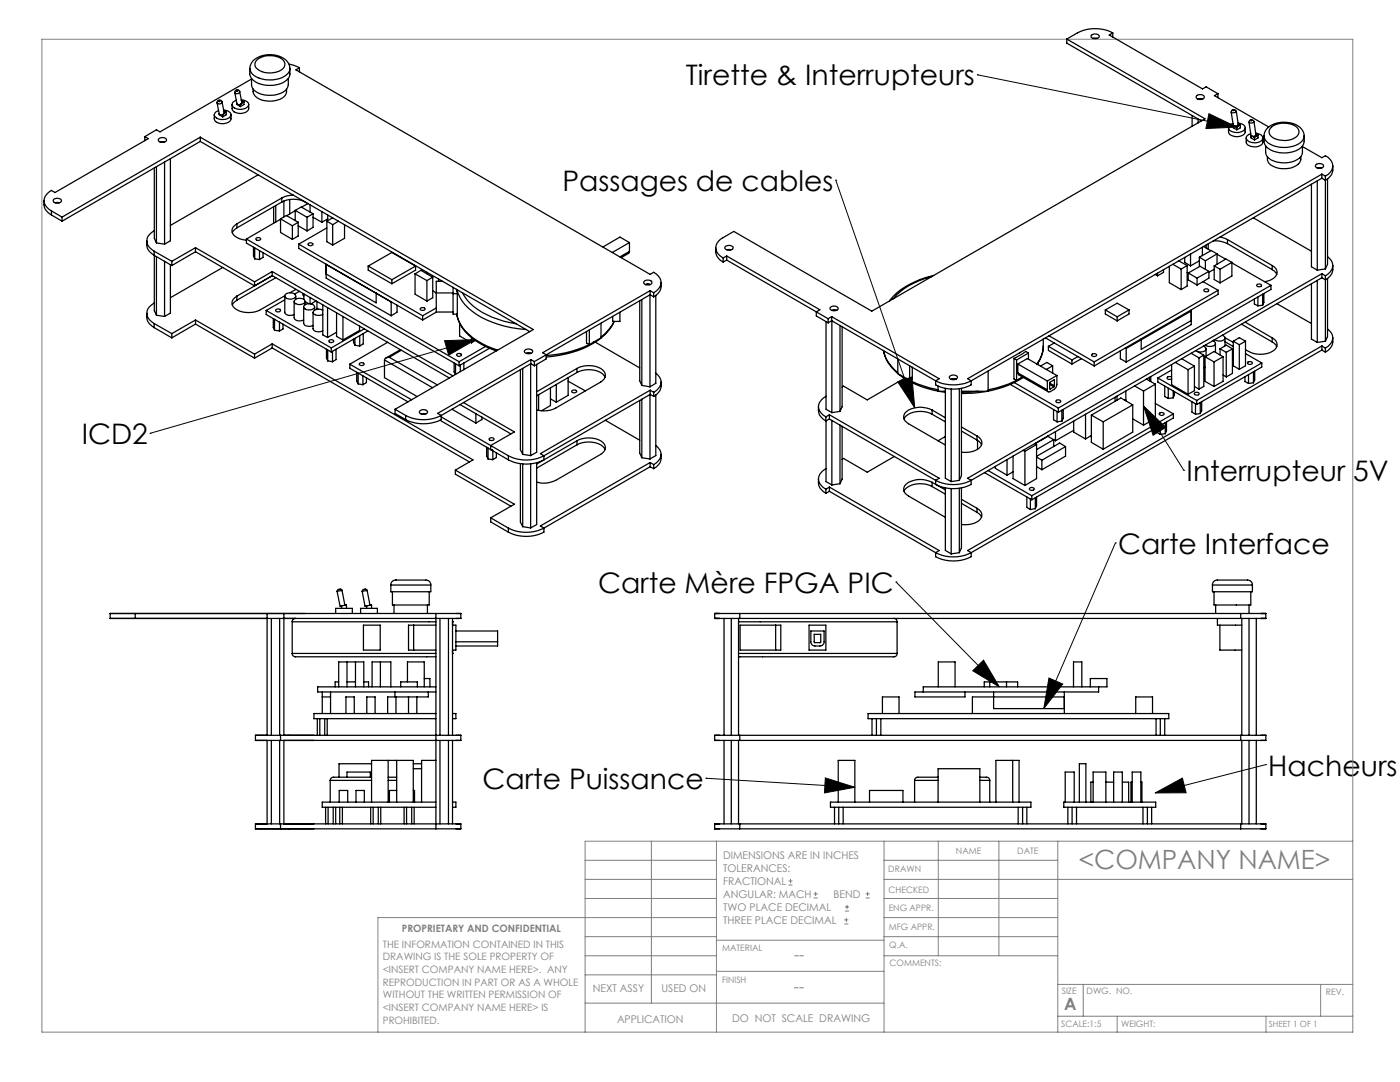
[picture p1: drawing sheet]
<svg xmlns="http://www.w3.org/2000/svg" width="279mm" height="216mm" viewBox="0 0 279 216" stroke-linecap="round" stroke-linejoin="round" font-family="sans-serif">
<g fill="none" stroke="#808080" stroke-width=".2">
<path d="M8.4 7.8h261.6v198.2h-261.6zM116.8 171.7h26.2M116.8 175.5h26.2M116.8 179.3h26.2M130 167.9v32.3M143 167.9v38.1M157.4 176.6h.8M157.4 175.8h.8M157.8 175.4v.8M162.4 179.2h.8M162.4 178.4h.8M162.8 178v.8"/>
<path d="M172.8 179.2h.8M172.8 178.4h.8M173.1 178v.8M176.4 167.9v38.1M176.4 171.7h34.7M176.4 175.5h93.6M176.4 179.3h34.7M187.3 167.9v22.8M199.4 167.9v22.8M211.1 167.9v38.1M270 167.9h-153.2v38.1M116.8 190.7h26.2"/>
<path d="M116.8 186.9h26.2M116.8 194.5h26.2M143 193.8h33.4M143 187.6h33.4M143 183.1h-67.6v22.9M168.5 184.4h.8M168.5 183.6h.8M168.6 181.8h.8M168.6 181h.8M168.9 183.2v.8M169.1 180.6v.8M176.4 190.7h34.7"/>
<path d="M176.4 183.1h34.7M176.4 186.9h34.7M211.1 196.4h58.9M216.2 196.4v6.4M263.6 196.4v6.4M116.8 200.2h59.6M211.1 202.8h58.9M223 202.8v3.2M252.7 202.8v3.2"/>
</g>
<g fill="none" stroke="#000" stroke-width=".2">
<path d="M195.1 14.9h.1M195.1 14.9l51.7 10.5M166.8 35.9h.1M166.8 35.9l15.8 45.5M241.3 22.7l5.5 2.7-6.1 .2zM88.7 68l6.2-.2-5.4 3.1zM94.9 67.8l-64.9 18.7M179.2 76.2l2.8-1 .6 6.2zM30 86.5h.1M228.2 81l4.5 4.3-2.6 1.6zM228.2 81l8.1 12.8M236.3 93.8h.1"/>
<path d="M178.8 116.1h.1M178.8 116.1l20.6 21M222.6 108.3h.1M222.6 108.3l-14.3 33.1M194.1 133.8l2.2-2.1 3.1 5.4zM209.3 135.3l2.8 1.2-3.8 4.9zM140.9 155.3h.1M140.9 155.3l29.7 1.8M164.7 155.2l5.9 1.9-6.1 1.1zM230.5 158.2l5.5-2.9 .7 2.9zM252.6 152.6h.1M252.6 152.6l-22.1 5.6"/>
</g>
<path d="M209.3 135.3l2.8 1.2-3.8 4.9zM194.1 133.8l2.2-2.1 3.1 5.4zM164.7 155.2l5.9 1.9-6.1 1.1zM88.7 68l6.2-.2-5.4 3.1zM228.2 81l4.5 4.3-2.6 1.6zM179.2 76.2l2.8-1 .6 6.2zM241.3 22.7l5.5 2.7-6.1 .2zM230.5 158.2l5.5-2.9 .7 2.9z" fill="#000"/>
<g fill="none" stroke="#000" stroke-width=".25">
<path d="M46.8 18.5l.5 2.2 .2 .1h.4M47.8 18.3a.51 .51 0 0 0-.5-.4 .51 .51 0 0 0-.5 .6M47.8 18.3l.5 2.2-.2 .2M47.8 18.3a.53 .53 0 0 1-.4 .4 .53 .53 0 0 1-.6-.2M48.2 19.9l.4 .1a1.09 1.09 0 0 1 1 1 2.08 2.08 0 0 1-3.2 .1 .89 .89 0 0 1 .8-1.1M49.9 13.7a2.88 2.88 0 0 1 2.7-2.7 4.5 4.5 0 0 1 5.1 1.8l.2 .8a2.8 2.8 0 0 1-2.8 2.2 5.5 5.5 0 0 1-4.8-1.1l-.5-1a2.64 2.64 0 0 0 2.5 3.2 4.9 4.9 0 0 0 5.5-1.7l.1-1.5M50.2 15.7a2.43 2.43 0 0 0 2 3.1 5.2 5.2 0 0 0 5-1 2.94 2.94 0 0 0 .3-2.1M50.2 15.8l-18.3 10.5-.7-.4-2.3 1.4M50.5 17.8a2.02 2.02 0 0 0 1.9 2.2 4.6 4.6 0 0 0 4.6-1.1l.2-1.1M51.4 11.8a4.5 4.5 0 0 1 5.1 .2 1.35 1.35 0 0 1-.8 2.2 3.8 3.8 0 0 1-4.8-1 1.26 1.26 0 0 1 .5-1.4zM57.7 12.8l2.1 .7M59.8 13.5l-.7 .4 70.7 40.9 .7-.5a2.15 2.15 0 0 1 1.4 2.1 2.15 2.15 0 0 1-1.4 2"/>
<path d="M59.8 13.5v.8M212.9 7.8l27.6 15.9-66.5 38.4-27.6-15.9-2.1 1.2a2.13 2.13 0 0 0-1.5 2 2.13 2.13 0 0 0 1.5 2.1M212.9 7.8v.8l26.9 15.5M217.8 7.1l.7-.3a.6 .6 0 0 1 .8 .6l-.8 .3a.63 .63 0 0 1-.7-.6zM218.1 7.7h.9M222.1 6.6a7.8 7.8 0 0 0-7.1 0l-2.1 1.2M222.1 6.6l-.7 .4 18.6 10.7 .7-.4 2.4 1.4M222.1 6.6v.8M238.8 19.2a.99 .99 0 0 1 1.5 .2 .94 .94 0 0 1-1.6 0zM239.1 19.8l.4-.1 .5 .1M243.1 18.7l-.7 .4 10.8 6.2M243.1 18.7v.8"/>
<path d="M10.7 39.9l.7-.4a.6 .6 0 0 1 .8 .7 .99 .99 0 0 1-1.6-.2zM28.9 27.3l.7 .4-18.6 10.7-.7-.4a2.15 2.15 0 0 0-1.5 2 2.15 2.15 0 0 0 1.5 2.1M28.9 27.3v.8M30.8 33.5v14.1l.4 .9M31.2 33.2v15.3M31.6 27.8a.99 .99 0 0 1 1.6 .1 .98 .98 0 0 1-1.6 0zM32 28.3h.8M32.8 32.3v16.4M34 31.6v16.4l-1.2 .7M40 27.4l66.4 38.4-27.6 15.9M40 27.4l-27.6 15.9M40 27.4v.8"/>
<path d="M40 28.2l65.7 38M40 28.2l-27.6 15.9M42.8 22.9v.8a1.6 1.6 0 0 0 2.1 .9 1.28 1.28 0 0 0 1.2-.9v-.8M43.3 20.5l.4 2.2 .3 .2h.4M43.7 22.6v.3l.7 .4M44.3 20.3a.51 .51 0 0 0-.6-.3 .51 .51 0 0 0-.4 .5M44.3 20.3l.4 2.2-.1 .3M44.3 20.3a.53 .53 0 0 1-.4 .5 .53 .53 0 0 1-.6-.3M44.4 22.9h.1M44.4 22.9v.4M44.6 22.8l-.2 .1M44.6 21.9a1.24 1.24 0 0 1 1.5 1.2 2.15 2.15 0 0 1-3.3 0 .89 .89 0 0 1 .8-1.1"/>
<path d="M44.6 22l.6 .4M44.7 22.2l.3 .2M45 22.4l-.4 .4M45.2 22.4v.5l-.8 .4M45.2 22.4h-.2M46.3 20.8v.9a1.41 1.41 0 0 0 1.7 .9 1.44 1.44 0 0 0 1.6-1.8M47.3 20.6v.2l.7 .5M47.9 20.8h.1M48 20.8v.5M48.1 20.7l-.2 .1M48.1 20.7l-.1 .1M48.2 20l.5 .3"/>
<path d="M48.2 20.1l.4 .3M48.6 20.4l-.5 .3M48.7 20.3v.5l-.7 .5M48.7 20.3l-.1 .1M51.5 34.9l-17.5 10.1M56.2 39.5l-8.9 5.2M56.2 39.5v.8M57.8 39.8v2.9M58.6 38.9a4.5 4.5 0 0 0-2.4 .6M237.9 23.1v2.1M239.1 23.7v.8M245.2 25.5a1.52 1.52 0 0 0 .2 1.3 2.39 2.39 0 0 0 3-.1l.1-1.2"/>
<path d="M245.7 22.4l.5 2.6M246.1 25.1v.4l.7 .4M246.1 25.1h.2M246.2 25l.1 .1M246.2 25l-.1 .1M246.3 25.1l.4 .2M246.7 22.2a.49 .49 0 0 0-.5-.3 .49 .49 0 0 0-.5 .5M246.7 22.2l.4 2.7-.3 .2h-.5M246.7 22.2a.74 .74 0 0 1-1 .2M246.7 25.3l.1 .1M246.8 25.4v.5M247.1 24.6h.2a.94 .94 0 0 1 1.1 1.3 2.25 2.25 0 0 1-3.1-.1 .93 .93 0 0 1 .8-1.2"/>
<path d="M247.1 24.8l.3 .1M247.4 24.9l-.7 .4M247.4 24.9h.1M247.5 24.9v.6l-.7 .4M247.5 24.9l-.7 .5M248.7 27.5v.9a1.6 1.6 0 0 0 1.8 .9l.5-.1a1.14 1.14 0 0 0 1-.8v-.9M249.3 24.4l.4 2.7M249.7 27.1v.4l.7 .4M249.7 27.1l.1 .1M249.7 27.1h.1M249.8 27.2l.5 .1M250.3 24.3a.51 .51 0 0 0-.6-.4 .51 .51 0 0 0-.4 .5"/>
<path d="M250.3 24.3l.3 2.6-.3 .3h-.5M250.3 24.3a.7 .7 0 0 1-1 .1M250.3 27.3l.1 .1M250.4 27.4v.5M250.6 26.6h.3a1.15 1.15 0 0 1 1.1 1 2.02 2.02 0 0 1-3 .4 .76 .76 0 0 1-.2-.8 .76 .76 0 0 1 .8-.5M250.6 26.8l.4 .1M251 26.9l-.7 .4M251 26.9l.1 .1M251.1 27v.5l-.7 .4M251.1 27l-.7 .4M252.3 27.1a3.1 3.1 0 0 1 3.1-2.7 4.5 4.5 0 0 1 4.6 1.8l.2 1M252.3 27.1a2.59 2.59 0 0 0 2.4 2.1 5.5 5.5 0 0 0 5.3-1.2l.3-.9a2.54 2.54 0 0 1-2.2 3.2 5.3 5.3 0 0 1-5.7-1.4l-.1-.7z"/>
<path d="M252.6 29.1a2.45 2.45 0 0 0 2.1 3.2 5 5 0 0 0 4.9-1.1 2.9 2.9 0 0 0 .3-2.1M252.9 31.3a1.87 1.87 0 0 0 1.7 2.1 4.6 4.6 0 0 0 4.8-.9l.1-.4 .1-.8M253.8 25.4a4.2 4.2 0 0 1 5.3 .3 1.35 1.35 0 0 1-.9 1.9 4.5 4.5 0 0 1-4.7-.5 1.14 1.14 0 0 1 .3-1.7zM259.9 29.2l3.9 2.3 .7-.4a2.13 2.13 0 0 1 1.5 2 2.13 2.13 0 0 1-1.5 2M261.7 36.8v16.4l1.2 .7M262.6 32.9l.7-.3a.59 .59 0 0 1 .8 .7l-.8 .3a.6 .6 0 0 1-.7-.7zM262.9 33.5h.9M262.9 36.1v17.8M263.8 34.7l.7 .4M263.8 34.7l-70.7 40.9 .7 .4M263.8 34.7v.9M263.8 35.6l-70 40.4"/>
<path d="M264.5 35.1v18.6M264.9 35.7v17l-.4 1M266 33.1a2.59 2.59 0 0 1-1.5 2.9l-.7-.4M8.8 40a2.53 2.53 0 0 0 1.5 2.9M10.3 42.1l2.1 1.2M10.3 42.1v.8M10.3 42.9l2.1 1.2M11 40.5h.9M12.4 43.3v.8M29.3 48.1a2.51 2.51 0 0 0 1.5 2.8l3.5 2.1M30.8 46a2.15 2.15 0 0 0-1.3 3l1.3 1.1M30.8 50.1v11.9l.4 .9"/>
<path d="M30.8 50.1l3.5 2M30.8 46v.1M31.2 51.2v11.7M31.2 48.5l1.6 .2M32.8 52.1v11M34 52.8v9.7l-1.2 .6M34.3 52.1v.9M39 49.4v.8M39 49.4l11.8 6.8M39 49.4l-4.7 2.7M39 50.2l11.8 6.8M39 50.2l-4.7 2.8"/>
<path d="M44.4 53.4l-10.4 6M47.3 59.9l-.9 1M47.3 44.7a1.43 1.43 0 0 0-1 1.3 1.43 1.43 0 0 0 1 1.4l1 .4 .9 .1M47.3 45.5l-.9 .9M47.3 44.7v.8M47.3 59.1v.8M49.2 47.7v.8l42.4 24.5M49.2 47.7l42.4 24.5M50.6 49.3v1.8l.2 .5M50.8 56.2v.8M50.8 49.5v2.1M50.8 51.6l1 .2"/>
<path d="M51.1 47.6a.5 .5 0 0 1 .5-.2 .5 .5 0 0 1 .4 .4 .51 .51 0 0 1-.5 .2 .51 .51 0 0 1-.4-.4zM51.8 50v1.8M52.5 50.4v1l-.7 .4M54.3 55l-7 4.1M54.3 54.2v.8M54.3 54.2l36.1 20.8M54.3 54.2l-3.5 2M54.3 55l35.4 20.4M54.3 55l-3.5 2M54.6 41.2v3.4M55 41v3.3M55 55.4l-7.7 4.5"/>
<path d="M56 43.7v2.7l2.3 1.4M56 43.7l-6.8 4M56 43.7l2.3 1.3M56 43.7l1.1-.7 2.4 1.3M56.2 40.3a4.9 4.9 0 0 1 5.2 .3M56.2 40.3l-8.9 5.2M56.7 40.1v3.2M56.8 59.1v3.2a1.31 1.31 0 0 0 1.9 .5M56.8 59l-4.8 2.8a4.8 4.8 0 0 1-5.5-.6 1.43 1.43 0 0 1 .8-2.1M56.8 59.8l-3.7 2.1M57 58.7a1.32 1.32 0 0 1 2 .4 1.3 1.3 0 0 1-2.2 0zM58.3 45v2.8"/>
<path d="M58.9 59.8a1.29 1.29 0 0 1 2 .4 1.33 1.33 0 0 1-2.2 0zM58.9 42.1l-1.7 .9M58.9 42l2.4 1.4M58.9 42l1.2-.7 2.4 1.4M58.9 42v2M59 59.1v.6M59.1 57.7l-1.2 .7M59.5 45l1.8 1.1M59.5 44.3v2.8l-1.2 .7M59.5 44.3l-1.2 .7M59.6 48.7l24.7 14.3M59.6 48.7v.9l24.7 14.3"/>
<path d="M59.8 58.1l-1 .6M60.6 58.6l-.2 .2 .2 .3M60.6 58.7v1M61.3 43.4v2.7M61.5 40.6l-1.3 .7M61.5 48.6a.54 .54 0 0 1 .5-.2 .54 .54 0 0 1 .4 .5 .54 .54 0 0 1-.5 .1 .54 .54 0 0 1-.4-.4zM61.9 40.9v1.4M61.9 59.4v1.2M62.5 42.7v2.7l-1.2 .7M62.5 43.4l1.7 .9M62.5 42.7l-1.2 .7M64.2 42.2v2.1"/>
<path d="M65.1 54.7l10 5.7v-1.9M65.1 52.7v2.8l13 7.5M65.1 52.8l13 7.5M65.2 45.5l-5.6 3.2M65.2 44.1v4.1l1.2 .7M65.2 44.1l1.2 .7M65.4 42.9v.8l-1.2 .6M66.4 44.8v4.1M66.4 43.5l-1.2 .6M67.6 44.1l-1.2 .7M68.8 44.8v2.8l-2.4 1.3M73.5 53.1v.8l4.7 2.7"/>
<path d="M73.5 53.1l4.7 2.7M73.5 53.1l4.7-2.7 4.7 2.7M78.2 55.8v.8M82.8 54.6v4.1l2.4 1.4M82.8 54.6l2.4 1.4M82.8 54.6l1.2-.7 2.4 1.4M82.9 53.1v.8l-4.7 2.7M82.9 53.1l-4.7 2.7M85.2 54.3v.3M85.2 56v4.1M86.4 58l.7 .5h3.3M86.4 55.3v4.1l-1.2 .7"/>
<path d="M86.4 55.3l-1.2 .7M87.5 55.7v.4M88.3 56.1h-1.2v6.2h3.3M90.4 57.3v5.4h.9v-4.1M90.4 58.6h.9M91.1 57.7l.2 .9M91.2 57.8a9 9 0 0 0 4.9 5.6 22.5 22.5 0 0 0 8.9 2.4M92.3 58.4a12.7 12.7 0 0 0 8.3 5.7l2.4 .5M125.6 50.2l-.2 .4-1.4 .8M125.6 48.4l-1.9-1.1-3.4 2M125.6 48.4l-3.4 2M125.6 48.4v1.8"/>
<path d="M125.6 50.2l-1.9 1.1M128.1 59.8v17.1M128.5 56.2a.99 .99 0 0 1 1.6 .2 .94 .94 0 0 1-1.7 0zM128.8 56.8l.5-.1 .4 .1M129.7 58.8v18.4M129.8 58l.7 .4M129.8 58l-21.5 12.4 .7 .4M129.8 58v.8M129.8 58.8l-20.8 12M129.8 58.8l.7 .4M130.5 58.4v.8M130.9 58.9v17.6l-1.2 .7"/>
<path d="M131.9 56.4a2.59 2.59 0 0 1-1.4 2.8M142.8 49.4a2.53 2.53 0 0 0 1.5 2.9M144.3 51.5v.8M144.7 49.2l.8-.2a.6 .6 0 0 1 .8 .6l-.8 .3a.6 .6 0 0 1-.8-.7zM145 51.1l18.6 10.7-.7 .4M145 51.1l-.7 .4M145 51.9l17.9 10.3M145 51.1v.8M145 51.9l-.7 .4M145.1 49.8h.8M185.9 55.2a13.9 13.9 0 0 0-7.7 4.5M186.3 55a15.7 15.7 0 0 0-8.6 4.8l-.2 .3"/>
<path d="M230.5 54.8l.5 .2M231 54.5v.5M232.2 53.8v.6l-1.2 .6M233.4 53.1v3.3l2.3 1.4M234.1 52.7l1.6 1M235.2 52l1.7 1M235.7 53.7v4.1M236.4 51.4v1l1.2 .7M236.9 54.4l.2 .1M236.9 53v4.1l-1.2 .7M236.9 53l-1.2 .7M237.1 54.5l1.8 1"/>
<path d="M237.1 54.5v1.3l1.8 1.1M237.6 50.7v2.4M238.9 55.5v1.4M239.4 52l-1.8 1.1M239.4 51.3l1.2 .7M239.4 51.3v1.9M240 49.3v1.7M240.1 56.2l3 1.7M240.1 56.2l-1.2 .7M240.2 49.2l1.5 .8M240.3 57.8a.49 .49 0 0 1 .5-.2 .49 .49 0 0 1 .4 .4 .5 .5 0 0 1-.5 .2 .5 .5 0 0 1-.4-.4zM240.6 52v1.7"/>
<path d="M240.7 48.9v.6M241.1 48.6v1.1M241.3 54.2l-1.8-1.1-2.4 1.4M241.3 54.2l-2.4 1.3M241.3 54.2v1.3l-1.2 .7M242.1 48.1a5 5 0 0 1 2.9 .5M242.3 53.7l-1 .6M242.3 53.1v2.7l1.2 .6M242.3 53.1l1.2 .6M242.9 50.7l1.7 1M242.9 50.7l-2.3 1.3M242.9 50.7v2"/>
<path d="M242.9 50.7l-1.2-.7-2.3 1.3M243.1 57.9v.8l-24.7 14.3M243.1 57.9l-24.7 14.3M243.5 47.3l1.5 .5M243.5 53.7v2.7M245 47.8l8.9 5.2M245 47.8v.8M245 48.6l8.9 5.2M245.9 52.5l7.7 4.4M245.9 52.4v2.7l-2.4 1.3M245.9 52.4l-1.2-.7-2.4 1.4M245.9 52.4l-2.4 1.3"/>
<path d="M250.1 43.5l11.6 6.6M250.3 59.7v.9l.7 .4M250.9 56.7h.4l.4 .1a.47 .47 0 0 1-.4 .4 .47 .47 0 0 1-.5-.4zM251 59.3v1.7M252 58.7v2.2M252.2 58.6v1.7l-.2 .6M253.6 56.9l-42.4 24.5M253.6 56.9v.8l-42.4 24.6M253.9 53a1.43 1.43 0 0 1 1 1.3 1.43 1.43 0 0 1-1 1.4l-1.5 .5M253.9 53.8l.4 .3 .5 .7M253.9 53v.8M261.7 56.6v11.1l1.2 .6"/>
<path d="M262.9 56v12.3M263.8 54.6v.8M263.8 54.6l.7 .4M263.8 54.6l-70.7 40.8 .7 .4M263.8 55.4l-70 40.4M264.5 55v13.1M264.5 53.7l-1.6 .2M264.9 51.2a2.01 2.01 0 0 1 .1 3.5l-.5 .3M264.9 55.6v11.6l-.4 .9M266 53a2.59 2.59 0 0 1-1.5 2.8l-.7-.4M29.3 62.5a2.51 2.51 0 0 0 1.5 2.9M30.8 60.5a2.15 2.15 0 0 0-1.3 2.9l1.3 1.2"/>
<path d="M30.8 64.6v.8M30.8 64.6l3.5 2M30.8 60.5h.1M30.8 65.4l3.5 2M31.2 62.9l1.6 .2M34.3 66.6v.8M39 63.9l11.8 6.8M39 63.9l-4.7 2.7M39 63.9v.8M39 64.7l11.8 6.8M39 64.7l-4.7 2.7M50.8 70.7v.8"/>
<path d="M53.1 61.9v.9l13 7.4M53.1 61.9l13 7.5M54.3 68.6l40.1 23.2-3.5 2M54.3 68.6l-3.5 2.1M54.3 68.6v.8M54.3 69.4l39.4 22.8M54.3 69.4l-3.5 2.1M54.5 63.6v1.7l.3 .6M54.8 63.7v2.2M54.8 65.9l1 .1M55 61.8a.49 .49 0 0 1 .6-.2 .49 .49 0 0 1 .4 .5 .5 .5 0 0 1-.6 .2 .5 .5 0 0 1-.4-.5zM55.8 64.3v1.7"/>
<path d="M56.5 64.7v1l-.7 .3M58.7 60.1v3.3a1.31 1.31 0 0 0 1.9 .5M60.6 61.2v3.3a1.21 1.21 0 0 0 1.8 .5l.1-.1M60.7 60.9a1.35 1.35 0 0 1 2.1 .3 1.32 1.32 0 0 1-2.2 .1zM61.6 60.6l-.7-.5v.7M62.5 62.3v3.3a1.37 1.37 0 0 0 1.9 .4M62.8 61.2v.7M63.1 60l-1 .6M63.3 60.1v1.4l.2 .2M64.4 61.9a1.28 1.28 0 0 0-1.9 .5 1.38 1.38 0 0 0 1.9 .3M64.4 60.8v6l1 .5M65.2 69.7v1.8l.2 .5"/>
<path d="M65.4 61.4v5.9M65.4 69.8v2.2M65.4 72l1 .2M65.7 67.9a.52 .52 0 0 1 .5-.1 .52 .52 0 0 1 .4 .4 .51 .51 0 0 1-.6 .2 .51 .51 0 0 1-.3-.5zM66.1 69.4v.8M66.4 70.1v2.1M67.1 69.7v2.1l-.7 .4M67.2 66.3l-1.8 1M67.2 62.4v4.7l1.2 .7M68.4 63.1v4.7M69.8 72.7l12.3 7.1M69.8 72.7v.8l11.6 6.7"/>
<path d="M70.6 67.7v.6l.2 .6M70.8 67.5v1.4M70.8 68.9l1 .1M71.2 74.3v1.8l.3 .5M71.5 74.4v2.2M71.5 76.6l.9 .2M71.7 72.5a.52 .52 0 0 1 .6-.1 .52 .52 0 0 1 .3 .4 .51 .51 0 0 1-.5 .2 .51 .51 0 0 1-.4-.5zM71.8 65.1v.8l-3.4 1.9M71.8 67v2M71.9 65.2h-.1M72.4 75v1.8M72.5 66.6v2l-.7 .4"/>
<path d="M72.7 65.6l-6.6 3.8M73.1 75.4v.9l-.7 .5M73.4 66l-7.3 4.2M76.7 71.8v3.6l6.6 3.7M76.7 71.8l9.6 5.6M77.4 68.3l-7.6 4.4M77.7 71.3a.81 .81 0 0 0-1 .5M77.7 71.3l9.6 5.5M78.1 60.3v2.7M78.1 60.2v.1M79.2 60.9v1.4l-1.1 .7M79.9 69.8l-2.9 1.6"/>
<path d="M80.1 69.9l-2.4 1.4M83.9 61.6a.49 .49 0 0 1 .5-.3 .49 .49 0 0 1 .4 .5 .52 .52 0 0 1-.5 .2 .52 .52 0 0 1-.4-.4zM84.3 63v.9M87.1 61.5l-2.8 1.5M87.1 62.3l-2.8 1.6M90.6 72.4v1.8l.3 .5M90.9 72.6v2.1M91.2 70.7a.52 .52 0 0 1 .5-.2 .52 .52 0 0 1 .4 .4 .51 .51 0 0 1-.6 .2 .51 .51 0 0 1-.3-.4zM91.6 72.2v.8M91.7 64.5v2.5l2.4 1.4M91.9 72.8v1.4M92.6 72.4v1.4"/>
<path d="M94.1 67.4v1M94.9 67.9l-.8 .5M96.9 69.1l-5.3 3.1M97.7 69.5l-6.1 3.5M99.3 69.8a13.8 13.8 0 0 1-7-4.5 6.1 6.1 0 0 1-1.1-2.6 8 8 0 0 0 4 5.5l1.8 1 2.1 .8M103.9 73.8v15.9l.4 1M104.3 73.5v17.2M104.7 69.9l.8-.3a.6 .6 0 0 1 .8 .7l-.8 .3a.6 .6 0 0 1-.8-.7zM105.1 70.5h.8M105.9 71.8l.7 .3M105.9 71.8l-18.6 10.7 .8 .4M105.9 71.8v19.1"/>
<path d="M106.6 73l-.7-.4-17.8 10.3M106.6 72.1v.9M107.1 72.7v17.5l-1.2 .7M107.5 78.7v3.2M109 70.8l-2.4 1.3M109 70.8v.8l-2.4 1.4M109.9 77.4v3.5l-1.8 1.1M109.9 79.6l1.1 .7M111 76.7v3.6M113.4 75.4v3.5l-2.4 1.4M113.4 76.1l3.4 1.9M114.2 77.9l.6-.1 .2 .2a.47 .47 0 0 1-.4 .4 .47 .47 0 0 1-.5-.4z"/>
<path d="M115.1 73.5a4.7 4.7 0 0 1 5.5 .7 1.42 1.42 0 0 1-.7 2l-9 5.2a5.1 5.1 0 0 1-3.8 .4M115.1 74.3a4.7 4.7 0 0 1 5.5 .7l.2 .3M115.1 73.5v.8M115.1 73.5l-8 4.7M115.1 74.3l-8 4.7M117.1 66.1v2.3l.5 .4M117.6 68.8a22.6 22.6 0 0 1-8.6 2.1M117.6 65.8v3M118.5 68.3l-.2 .1M118.8 68.3l8.9 5.1M119.9 67.2l.4-.2a9.9 9.9 0 0 0 2.3-2.9 10 10 0 0 1-5.2 4.9 22.6 22.6 0 0 1-8.4 2.2M119.9 64.5v2.9l-2.3 1.4"/>
<path d="M123.7 62.3v1.8h-1.4v-1M127.7 60v16l.4 .9M127.7 79.9v10.5l.4 .9M128.1 79.7v11.6M128.1 76.9l1.6 .3M129.7 78.7v12.9M129.8 77.9v.8M129.8 77.9l.7 .4M129.8 77.9l-22 12.6 .7 .4M129.8 78.7l-21.3 12.2M129.8 78.7l.7 .4M130.5 78.3v.8"/>
<path d="M130.9 74.5a2.01 2.01 0 0 1 .1 3.4l-.5 .4M130.9 78.8v12.1l-1.2 .7M131.9 76.2a2.53 2.53 0 0 1-1.4 2.9M162.9 62.2l2.4 1.4M162.9 62.2v.8l2.4 1.4M164.9 79.1a2.15 2.15 0 0 0-1.5 2 2.15 2.15 0 0 0 1.4 2.1M164.9 64.2v17.5l1.1 .6M165.3 64.4l.7-.4 20.7 12M165.3 63.6v.8M165.7 61.3l.8-.2a.59 .59 0 0 1 .7 .6l-.7 .3a.6 .6 0 0 1-.8-.7zM166 63.2l21.4 12.4-.7 .4M166 63.2l-.7 .4"/>
<path d="M166 63.2v19.1M166 61.9h.9M167.6 64.9v17.2M168.1 65.2v16l-.5 .9M179.2 74.4a7.6 7.6 0 0 1-2.9-4.4 9.3 9.3 0 0 0 5.7 6.3l2.1 .9 3.1 .8M179.2 71.6v2.9l2.3 1.4M180.5 75.5l-7.4 4.3-4.8-2.8-.2 .2M180.8 75.5l.2 .1M181.5 73v2.9M181.6 75.9l1.6 .7 4 1.2M182.1 73.3v2.3l-.6 .3M186.7 76v.8a7.8 7.8 0 0 0 7.1 0v-.8"/>
<path d="M186.7 76a8.2 8.2 0 0 0 7.1 0M187.2 77v1.1h1.5M187.4 78.1l1.3 .2M188.7 77.5v17.9l1.1 .7M189.5 75.1l.8-.3a.6 .6 0 0 1 .7 .7 .99 .99 0 0 1-1.6-.2zM189.8 75.7h.9M189.8 77.6v18.5M191.5 77.5v18.3M191.9 77.5v17.4l-.4 .9M195.2 78.1l-3.3 .1M197 78.1l-2.8 .4h-2.3M197.2 74v4.1h-5.3"/>
<path d="M201.6 76.7l9.6 5.6M202.4 71.5v4.1l.5 .3M202.4 71.5l.5 .3M202.4 76.3l8.8 5.1M202.9 75.9l-1.6 .7-4.1 1.2M202.9 71.8v4.1M203.1 74.4l.2 .4 5.9 3.4M203.1 72.6v1.8M203.1 72.6l1.9-1.1 5.9 3.4M203.1 72.6l5.9 3.4M203.1 74.4l5.9 3.4M203.6 70.3l-.2 .1"/>
<path d="M203.6 75.5l-.2 .1M204.1 75.2l-1.2 .7M204.2 75.3l-1.8 1-2.1 .9-3.1 .8M205.2 70.4l-.5-.3-2.3 1.4M205.2 70.4l-2.3 1.4M205.2 70.4v1.3M207.2 72.4v.4M208.2 69.1a6.5 6.5 0 0 1-1.2 3.6M208.2 67.7v1.4a5.8 5.8 0 0 1-1.3 3.5M208.6 67.4l1.8 1M209 76v1.8M209.2 69.1v.8l4.7 2.7"/>
<path d="M209.2 69.1l4.7 2.7M209.3 67l9.1 5.2M209.5 77.5l.1 .1M209.5 76.4l.9 .6M209.5 76.7l.8 .5M210.1 73l-1.2-.7-1.3 .8M210.1 73l-1.3 .7M210.1 73v1.5M210.3 77.2l-.7 .4M210.4 68.4l4.7 2.8M210.4 68.4l-1.2 .7M210.4 77l-.1 .2"/>
<path d="M210.4 77v-1.3l-.9 .6v1.2M210.9 79.9l.5-.1 .3 .2a.47 .47 0 0 1-.5 .4 .47 .47 0 0 1-.5-.4zM210.9 74.9v1.8a1.24 1.24 0 0 1-.6 1l-.7 .4a.37 .37 0 0 1-.4 .1 .37 .37 0 0 1-.2-.4M210.9 74.9l-1.9 1.1M213.9 71.8v.8M215.1 71.2l3.3 1.8M215.1 71.2l-1.2 .6M215.8 71.6l-1.9 1M217.9 70.7a.54 .54 0 0 1 .5-.2 .54 .54 0 0 1 .4 .5 .54 .54 0 0 1-.5 .2 .54 .54 0 0 1-.4-.5zM218.4 72.2v.8M220.6 61.8v.9l2.4 1.3M220.6 61.8l2.4 1.4"/>
<path d="M220.6 61.8l2.4-1.3 2.3 1.3M222.5 79.3v.8M222.9 79v.9M223 63.2v.8M223.6 70v1.6l1.2 .6M224.6 69.4l.2 .1M224.7 79.7l-.3 .2M224.7 78v2M224.8 69.5v2.7M225.3 61.8v.9l-2.3 1.3M225.3 61.8l-2.3 1.4M226.4 77l1.8 1"/>
<path d="M228.2 78v6.8M228.8 75.6l1.8 1.1M229.4 75.3v.7M229.7 75.1v1M230.6 76.7v6.8l-2.4 1.3M230.6 76.7l-2.4 1.3M231.1 75.4l7.7 4.5M231.1 75.4v.8l7.7 4.5M232.4 77v2.1l.8 .4M233.2 77.5v2M233.8 75.2a.52 .52 0 0 0-.5-.1 .52 .52 0 0 0-.4 .4l.3 .2 .6-.1M233.8 72.7v4.1l3.3 1.9"/>
<path d="M233.8 73.8l-2.7 1.6M234.1 78v1.4M234.1 79.4l-.9 .1M234.4 78.2v.6l-.3 .6M234.6 72.3l2.5 1.5M235.8 71.6l2.6 1.5M237.1 73.8v4.9M237.7 70.5l1.6 .9M237.7 61.8v3l-12.9 7.4M237.7 64l-9.9 5.7v-2.1M237.7 62.1l-12.9 7.4M238.4 78.5a.49 .49 0 0 1 .5-.3 .49 .49 0 0 1 .4 .5 .52 .52 0 0 1-.5 .1 .52 .52 0 0 1-.4-.3z"/>
<path d="M238.4 73.1l-1.3 .7M238.4 73.1v4.9l-1.3 .7M238.4 77.1l.9 .5M238.7 70l1.5 .9M238.7 70h.1M238.8 79.9v.8M239.3 71.4v6.2M240.2 69.1a.56 .56 0 0 1 .5 .7 1.55 1.55 0 0 1-1.7 .3M240.2 70.9l-.9 .5M240.2 70.9v6.2l-.9 .5M240.3 69v.1M240.4 68.9v.3"/>
<path d="M240.5 73.2l-.3 .2M240.5 71.2v4.9l1.8 1M240.5 71.2l1.8 1M240.5 71.2l1.8-1.1 1.8 1.1M240.7 69.6v1.4M242.1 68a.54 .54 0 0 1 .4 .3 .54 .54 0 0 1-.1 .6l-1 .2-.8-.2M242.3 67.8v.3M242.3 72.2v4.9M242.6 68.5v1.8M243.5 69.6v1.2M243.5 69.6l1.2 .7M243.5 69.6l1.2-.7 1.3 .7"/>
<path d="M243.9 66.9a.53 .53 0 0 1 .6 .5 .53 .53 0 0 1-.5 .5l-1 .1-.6-.2M244.1 71.2v4.9l-1.8 1M244.1 74.8l.6 .4M244.1 71.2l-1.8 1M244.5 68.2l1.6 .9M244.7 70.3v4.9M246 69.6v4.9l-1.3 .7M246 69.6l-1.3 .7M246.1 68.3l-1.6-.9v1.6M246.1 68.1v4.9l1.2 .7M246.1 68.1l1.2 .7M246.1 68.1l1.2-.7 1.3 .7"/>
<path d="M247.3 68.8v4.9M247.8 64.7l6.1 3.5M248.5 75.2v.9l.7 .4M248.5 64.3l5.4 3.1M248.6 68.1v4.9l-1.3 .7M248.6 70.6l3.2 1.8M248.6 68.1l-1.3 .7M249 72.3a.52 .52 0 0 1 .5-.2 .52 .52 0 0 1 .4 .4 .49 .49 0 0 1-.5 .3 .49 .49 0 0 1-.4-.5zM249.2 74.8v1.7M250.2 74.2v2.2M250.2 76.4l-1 .1M250.4 74v1.8l-.2 .6"/>
<path d="M251.8 72.4l-13 7.5M251.8 72.4v.8l-13 7.5M252 60.9l-1 .1M253.9 67.4a1.43 1.43 0 0 1 1 1.4 1.43 1.43 0 0 1-1 1.3 5.2 5.2 0 0 1-5.3-.3M253.9 68.2l.4 .3 .5 .7M253.9 67.4v.8M254.8 60.6l6.9 4M263.8 69v.8M263.8 69l.7 .5M263.8 69l-70.7 40.9 .7 .4M263.8 69.8l-70 40.5M263.8 69.8l.7 .5"/>
<path d="M264.5 69.5v.8M264.5 68.1l-1.6 .2M264.9 65.7a2.01 2.01 0 0 1 .1 3.4l-.5 .4M266 67.4a2.59 2.59 0 0 1-1.5 2.9M78.8 81.7v.8l2.2 1.2M78.8 81.7l2.2 1.2M81 82.9a7.8 7.8 0 0 0 7.1 0M81 82.9v.8M83.7 82.1a.99 .99 0 0 1 1.6 .1 .98 .98 0 0 1-1.6 0zM84.1 82.6h.8M87.8 83.9l13.7 7.9M88.1 82.9v.8a7.8 7.8 0 0 1-7.1 0"/>
<path d="M88.1 83.2l13.4 7.7M90.3 81.6l4.7 2.8M90.9 93.8l11.8 6.8-4.8 2.7M90.9 93.8v.8l11.1 6.4M91.8 80.7l10.2 5.9M92.5 80.3l10.2 5.9-4.8 2.7v.8M95 82.5v1.9M96.2 83.2v.5l-1.2 .7M97.1 89.3v1.7l.3 .6M97.4 89.4v2.2M97.4 91.6l1 .1M97.6 87.5a.5 .5 0 0 1 .6-.2 .5 .5 0 0 1 .4 .4 .51 .51 0 0 1-.6 .2 .51 .51 0 0 1-.4-.4z"/>
<path d="M98.1 89.8h.1M98.4 90v1.7M99.1 90.3v1l-.7 .4M101.5 90.9a7.8 7.8 0 0 0 7 0M101.5 90.9v.9M103.9 92.5v11.7l.4 .9M104.3 92.6v12.5M104.3 90.7l1.6 .2M105.9 92.5v12.8M107.1 92.3v12.4l-1.2 .6M108.5 90.9v.9a7.8 7.8 0 0 1-7 0M115.1 87.9a4.7 4.7 0 0 1 5.5 .7 1.42 1.42 0 0 1-.7 2.1l-9.5 5.4a5 5 0 0 1-3.3 .1"/>
<path d="M115.1 88.8a4.7 4.7 0 0 1 5.5 .6l.2 .3M115.1 87.9l-8 4.7M115.1 87.9v.9M115.1 88.8l-8 4.6M120.8 83.9l6.9 3.9M128.1 91.3l1.6 .3M129.8 92.3v.8M129.8 92.3l.7 .4M129.8 92.3l-22 12.7 .7 .4M129.8 93.1l-21.3 12.3M129.8 93.1l.7 .4M130.5 92.7v.8"/>
<path d="M130.9 88.9a2.01 2.01 0 0 1 .1 3.5l-.5 .3M131.9 90.7a2.53 2.53 0 0 1-1.4 2.8M163.3 95.6a2.53 2.53 0 0 0 1.5 2.8M163.3 81.1a2.53 2.53 0 0 0 1.5 2.9M164.8 83.2v.8M164.8 97.6v.8M164.9 93.5a2.15 2.15 0 0 0-1.5 2.1 2.15 2.15 0 0 0 1.4 2M164.9 84v12.1l1.1 .7M165.5 97.2l21.9 12.7-.7 .4M165.5 97.2l-.7 .4M165.5 82.8v.8M165.5 97.2v.8"/>
<path d="M165.5 98l21.2 12.3M165.5 98l-.7 .4M165.5 82.8l21.9 12.6-.7 .4M165.5 82.8l-.7 .4M165.5 83.6l21.2 12.2M165.5 83.6l-.7 .4M166 83.9v12.9M167.6 84.8v11.7M167.6 82.1l-1.6 .2M167.6 96.5l-1.6 .3M168.1 85.1v10.5l-.5 .9M178.5 91.1l-5.4 3.1-4.8-2.7-.2 .2"/>
<path d="M186 96.2a4.7 4.7 0 0 0-5.4 .7 1.43 1.43 0 0 0 .7 2.1l7.4 4.2M186 97.1a4.8 4.8 0 0 0-5.4 .6l-.2 .3M186 81.8a4.9 4.9 0 0 0-5.4 .6 1.43 1.43 0 0 0 .7 2.2l7.4 4.2M186 82.7a4.8 4.8 0 0 0-5.4 .6l-.2 .3M186 96.2l2.7 1.6M186 81.8v.9M186 96.2v.9M186 97.1l2.7 1.5M186 81.8l2.7 1.6M186 82.7l2.7 1.5M186.7 95.8a7.8 7.8 0 0 0 7.1 0M186.7 95.8v.9a7.8 7.8 0 0 0 7.1 0v-.9"/>
<path d="M188.7 97.3v12.5l1.1 .7M188.7 87.1l-1.5 .8M189.8 97.5v13M191.5 97.4v12.9M191.5 95.8l-1.7 .3M191.9 97.3v12l-.4 1M191.9 99.6l3.1 1.8M191.9 85.2l3.1 1.8M191.9 86l3.1 1.8M195 87a1.43 1.43 0 0 1 1 1.4 1.43 1.43 0 0 1-1 1.3 5.3 5.3 0 0 1-3.1 .5M195 87.8l.4 .3 .5 .7M195 87v.8"/>
<path d="M195.1 87.9v1.7M196.5 94.3l9.4 5.4M197.2 93.9l8.7 5M198.6 93.1v.4l2.4 1.3M201 91.7v3.1M202.2 91v4.5l2.3 1.4M202.2 94.2l-1.2 .6M204.2 89.9l.3 .2M204.5 90.1v6.8M204.9 99.2v2l.7 .5M205.5 97.4a.52 .52 0 0 1 .5-.1 .52 .52 0 0 1 .4 .4 .51 .51 0 0 1-.6 .2 .51 .51 0 0 1-.3-.5zM205.6 99.6v2.1"/>
<path d="M205.9 98.9v.8M206.5 88.5l.4 .2M206.6 99.3v2.2M206.9 88.7v6.8l-2.4 1.4M206.9 99.2v1.8l-.3 .5M206.9 88.7l-2.4 1.4M206.9 93.1l1 .6M206.9 91.2l1 .6M207.9 87.7h.1M207.9 91.8v1.9M209.1 87v.1M210.3 81.7v2l.7 .5"/>
<path d="M210.3 87.8l.3 .1M210.3 87.7l-3.4 2M210.3 87.7l-1.2-.6-2.5 1.4M210.3 87.7v1.4M210.6 86.1v1.8M211 82.1v2.1M211.2 81.4v.9M211.9 81.8v2.2M211.9 84l-.9 .2M212.2 81.7v1.8l-.3 .5M212.7 89.1v1.9l-4.8 2.7M212.7 89.1l-4.8 2.7"/>
<path d="M212.7 89.1l-1.2-.7-4.6 2.7M214.3 84v2.2l2.3 1.4M214.3 85.9l-3.7 2M216.6 82.7v4.9M217.8 82.8v5.5l2.4 1.3M217.8 86.9l-1.2 .7M217.8 82.8l2.4 1.4M220.2 84.2v5.4M226.1 83.6l2.1 1.2M226.1 80.8v5.4l-5.9 3.4M226.1 80.8l-5.9 3.4M226.1 80.8l-2.4-1.4-5.9 3.4"/>
<path d="M230.6 80.5l3.6 2.1M230.9 85.3v1l.7 .4M231.4 82.5a.52 .52 0 0 1 .5-.2 .52 .52 0 0 1 .4 .4 .49 .49 0 0 1-.5 .2 .49 .49 0 0 1-.4-.4zM231.6 84.9v1.8M232.6 84.3v2.2M232.6 86.5l-1 .2M232.8 84.2v1.8l-.2 .5M234.2 82.6l-28.3 16.3M234.2 82.6v.8l-28.3 16.3M237.9 80.2v2l.7 .5M238.6 80.6v2.1M239.5 80.3v2.2"/>
<path d="M239.5 82.5l-.9 .2M239.8 80.2v1.8l-.3 .5M67.3 118l.6 3 .3-.1M68.3 117.8a.54 .54 0 0 0-.6-.2 .54 .54 0 0 0-.4 .4M68.3 117.8l-1 .2M68.3 117.8l.5 3M72.3 118l.5 3 .4-.1M73.3 117.8a.54 .54 0 0 0-.6-.2 .54 .54 0 0 0-.4 .4M73.3 117.8l-1 .2M73.3 117.8l.5 3M78 116.7a1.11 1.11 0 0 1 1.6-1h4.3a2.26 2.26 0 0 1 1.9 .5l.2 .5M78 116.7v1.4h8v-1.4"/>
<path d="M78 116.7h8M78.3 118.1v2.6h7.4v-2.6M97.9 103.3l3.6 2.1M97.9 103.3v.8l3.6 2.1M101.5 105.4a7.8 7.8 0 0 0 7 0M101.5 105.4v.8M104.3 105.1l1.6 .2M108.5 105.4v.8a7.8 7.8 0 0 1-7 0M186.7 110.3a7.8 7.8 0 0 0 7.1 0M186.7 110.3v.8a7.8 7.8 0 0 0 7.1 0v-.8M191.5 110.3l-1.7 .2M191.9 100.4l3.1 1.8"/>
<path d="M195 101.4a1.43 1.43 0 0 1 1 1.4 1.43 1.43 0 0 1-1 1.3 5.3 5.3 0 0 1-3.1 .6M195 102.2l.4 .3 .5 .7M195 101.4v.8M206.6 101.5l-1 .2M242 116.7a1.01 1.01 0 0 1 1.3-1h4.6a2.14 2.14 0 0 1 1.9 .5l.1 .5M242 116.7v1.4h7.9v-1.4M242 116.7h7.9M242.3 118.1v2.6h7.3v-2.6M22 122.4h5v1h-5M22 123.4h70M22 122.4v1M22 122.4h65"/>
<path d="M53.3 122.4v24.3h-2.3M54.2 123.4v23.3M55.8 123.4v23.3M56.7 122.4v24.3M58.3 130.4a.82 .82 0 0 0 1.2 .7h27.5M58.3 130.4h28.7M58.3 124.1h28.7M58.3 124.1v6.3M59 123.4a.66 .66 0 0 0-.7 .7M64.3 139.1h1.7M64.3 138.1v4.3M66 138.1v4.3"/>
<path d="M67 122.4v-1h3.3v1M67.6 137.1v-5h5v5M67.6 136.1h-.7v1M68.2 120.9l.9-.2v.7M68.2 120.9v.5M69.3 132.1v5M69.3 136.1h1.6M70.9 132.1v5M72 122.4v-1h3.3v1M72.5 124.7h3.4v5h-3.4zM72.6 136.1h1v1M73.2 120.9l1-.2v.7"/>
<path d="M73.2 120.9v.5M74.3 137.1v-5h3.7v5M75.9 132.1v5M78.6 120.7v1.7M78.8 138.1v1M79 139.1v3.3M80 137.1v-1h3.3v1M81.3 136.1v-4h3.4v5M81.5 139.1v3.3M82.5 124.7v5M83.2 139.1v3.3M84.7 135.4h1.1v1.7"/>
<path d="M85.3 120.7v1.7M85.5 138.1v1h-8.1v3.3M87 122.4h5M87 124.7h-5.5v5h5.5M87 122.4v43M87 137.1h-23.6v1h23.6M87.8 123.4v23.3M89.5 123.4v23.3M90.3 130.4h.1M90.3 124.1h.1M90.3 123.4v23.3M90.3 124.7h.7v5h-.7"/>
<path d="M91 125.9h8.3v2.2M91 128.1h8.3M91 123.4h1M91 122.4h1M92 122.4v1M99.3 128.1v.8h-8.3M142.6 122.4h5M142.6 123.4h5M142.6 123.4h1M142.6 122.4h1M142.6 122.4v1M144.5 123.4v23.3"/>
<path d="M145.9 123.4v23.3M147.4 130.4h31.6M147.4 124.1h31.6M147.4 123.4v23.3M147.6 123.4h100M147.6 122.4h100M147.6 122.4v1M147.7 123.4l-.3 .1M147.7 124.7h8.1v5h-8.1zM154.8 124.7v5M161.5 124.7h3.3v5h-3.3zM161.8 125.9h2.7v2.2a.84 .84 0 0 1-.8 .8h-1.1a.84 .84 0 0 1-.8-.8z"/>
<path d="M162.5 126.6h1.3l-.1 1.6h-1.2zM178.4 123.4a.61 .61 0 0 1 .6 .7M179 130.4a.8 .8 0 0 1-1.1 .7l-30.5-.1M179 124.1v6.3M187.3 137.1v-5h3.3v5M196.4 137.1v-1h6.7v1M197.5 136.1v1M198.3 138.1v3.3h14.1M200.9 136.1v1M212.4 139.1h-18.3v3.3M212.4 138.1v4.3M214.2 137.1v-5h1.7v5"/>
<path d="M217.6 137.1v-1.7h3.3v1.7h-36.6v1M219.3 137.1v1h-36.7v1h10v-1M242.6 120.7v1.7M243 123.4v1.3h4.8M243.5 124.7v5h4.3M247.6 123.4h5M247.6 122.4h5M247.6 122.4v1M247.8 123.4v23.3M249.3 120.7v1.7M249.3 123.4v23.3M250.7 123.4v23.3"/>
<path d="M251.6 123.4h1M251.6 122.4h1M252.6 122.4v1M51 147.7h5M51 146.7h5M51 147.7h2.3v16.7h-2.3M51 146.7v1M54.2 147.7v16.7M55.8 147.7v16.7M56 147.7h36M56 146.7h36M56 146.7v1"/>
<path d="M56.7 147.7v16.7M63.3 143.4v3.3M63.8 143.4v3.3M64.8 143.4v3.3M65.3 143.4v3.3M65.9 155.7v4.4M65.9 155.7h8.3M69 142.4v-3.3h1.7v3.3M69.3 155.1v-1h4.6v1M73.2 142.4v-3.3h1.7v3.3M74.2 155.1h-7.6a.66 .66 0 0 0-.7 .6M74.2 152.4h-6.5v2.7"/>
<path d="M77.5 151.7v8.4M77.5 155.1h1.7M77.5 155.7h1.7M79.2 151.7v8.4M79.2 157.7h-1.5v2.4M82.5 157.7h.2v2.4M82.5 153.4h1.6M82.5 152.4h1.6M87 142.4h-24.3v1h24.3M87 151.7h-2.9v8.4M87.8 147.7v16.7M89.5 147.7v16.7"/>
<path d="M90.3 147.7v16.7M90.3 142.4h.7v1h-.7M91 147.7h1M91 146.7h1M92 146.7v1M142.6 147.7h5M142.6 146.7h5M142.6 147.7h1M142.6 146.7h1M142.6 146.7v1M144.5 147.7v16.7M145.9 147.7v16.7"/>
<path d="M147.4 147.7v16.7M147.6 147.7h100M147.6 146.7h100M147.6 146.7v1M173.2 142.4h60.1v1h-60.1zM174 143.4v3.3M174.9 143.4v3.3M175.8 143.4v3.3M176.1 142.4v-3.3h3.3v3.3M182.5 155.7h4.7M182.5 155.7v4.4M187.2 155.1h-4a.61 .61 0 0 0-.7 .6"/>
<path d="M195.5 155.1h1.3a.61 .61 0 0 1 .7 .6M195.5 155.7h2M197.5 155.7v4.4M202.1 151.7v8.4M218.2 156.1h-.5v4M220.7 156.1h1.5M224 156.1h1.2v4M226 156.1h-.3v4M226.7 142.4v-3.3h3.3v3.3M227.7 156.1h.2v4M230.7 143.4v3.3M231.6 143.4v3.3"/>
<path d="M232.4 143.4v3.3M247.6 147.7h5M247.6 146.7h5M247.6 146.7v1M247.8 147.7v16.7M249.3 147.7v16.7M250.7 147.7v16.7M251.6 147.7h1M251.6 146.7h1M252.6 146.7v1M51 164.4h5M51 164.4v1"/>
<path d="M51 165.4h36M56 164.4v1h-5M56 164.4h36M65 161.1v3.3M65.5 161.1v3.3M66.5 161.1v3.3M67 161.1v3.3M67.7 160.1v-2.4h1.7v2.4M67.8 161.1v3.3M68.3 161.1v3.3M71 160.1v-2.4h1.7v2.4M74 161.1v3.3"/>
<path d="M74.2 160.1v-8.4h8.3v8.4M74.5 161.1v3.3M75.5 161.1v3.3M76 161.1v3.3M80.6 161.1v3.3M81.1 161.1v3.3M82.2 161.1v3.3M82.7 161.1v3.3M87 165.4h5M87 160.1h-22.7v1h22.7M90.3 160.1h.7v1h-.7M91 165.4h1"/>
<path d="M91 164.4h1M92 164.4v1M142.6 165.4h5M142.6 164.4h5M142.6 165.4h1M142.6 164.4h1M142.6 164.4v1M147.6 165.4h100M147.6 164.4h100M147.6 164.4v1M165.7 160.1h40v1h-40zM166.5 161.1v3.3"/>
<path d="M167.3 160.1v-8.4h3.3v8.4M167.4 161.1v3.3M168.3 161.1v3.3M173.5 160.1v-2.4h6.7v2.4M187.2 160.1v-6.7h8.3v6.7M198.8 160.1v-8.4h4.6v8.4M203.2 161.1v3.3M204.1 161.1v3.3M204.9 161.1v3.3M212.3 160.1h18.3v1h-18.3zM212.6 160.1v-6h1.8v6M213.1 161.1v3.3"/>
<path d="M214 161.1v3.3M214.8 161.1v3.3M215.4 160.1v-7.7h1.3v7.7M218.2 160.1v-6h2.5v6M222.2 160.1v-6h1.8v6M226 160.1v-6h1.7v6M228.1 161.1v3.3M229 161.1v3.3M229.8 161.1v3.3M247.6 165.4h5M247.6 164.4h5M247.6 164.4v1"/>
<path d="M251.6 165.4h1M251.6 164.4h1M252.6 164.4v1"/>
<circle cx="47.3" cy="18.2" r=".13"/>
<circle cx="43.8" cy="20.2" r=".14"/>
<circle cx="246.2" cy="22" r=".14"/>
<circle cx="249.7" cy="24" r=".14"/>
</g>
<g font-size="5.6">
<text x="136.9" y="17">Tirette &amp; Interrupteurs</text>
<text x="112.2" y="38.1">Passages de cables</text>
<text x="16.3" y="88.6">ICD2</text>
<text x="236.8" y="96">Interrupteur 5V</text>
<text x="223.2" y="110.5">Carte Interface</text>
<text x="119.3" y="118.3">Carte Mère FPGA PIC</text>
<text x="253.1" y="154.8">Hacheurs</text>
<text x="96.3" y="157.4">Carte Puissance</text>
</g>
<text font-size="5.3" fill="#808080" x="215.2" y="173.3">&lt;COMPANY NAME&gt;</text>
<text font-size="3.4" fill="#808080" x="212.4" y="201.4">A</text>
<g font-size="3.2" fill="#808080">
<text x="158.5" y="191.5">--</text>
<text x="158.4" y="197.9">--</text>
</g>
<g font-size="2.1" fill="#808080">
<text x="144.3" y="171.4">DIMENSIONS ARE IN INCHES</text>
<text x="144.3" y="174">TOLERANCES:</text>
<text x="144.3" y="176.6">FRACTIONAL</text>
<text x="144.3" y="179.2">ANGULAR: MACH</text>
<text x="166.4" y="179.2">BEND</text>
<text x="144.3" y="181.8">TWO PLACE DECIMAL</text>
<text x="144.3" y="184.3">THREE PLACE DECIMAL</text>
<text x="118.3" y="197.9">NEXT ASSY</text>
<text x="132" y="197.9">USED ON</text>
<text x="146.1" y="203.8">DO NOT SCALE DRAWING</text>
<text x="123.1" y="204">APPLICATION</text>
</g>
<g font-size="2" fill="#808080">
<text x="76.4" y="189.1">THE INFORMATION CONTAINED IN THIS</text>
<text x="76.4" y="191.6">DRAWING IS THE SOLE PROPERTY OF</text>
<text x="80.2" y="186">PROPRIETARY AND CONFIDENTIAL</text>
<text x="76.4" y="194.2">&lt;INSERT COMPANY NAME HERE&gt;. ANY</text>
<text x="76.4" y="196.7">REPRODUCTION IN PART OR AS A WHOLE</text>
<text x="76.4" y="199.2">WITHOUT THE WRITTEN PERMISSION OF</text>
<text x="76.4" y="201.7">&lt;INSERT COMPANY NAME HERE&gt; IS</text>
<text x="76.4" y="204.3">PROHIBITED.</text>
</g>
<g font-size="1.8" fill="#808080">
<text x="190.8" y="170.3">NAME</text>
<text x="203" y="170.4">DATE</text>
<text x="177.3" y="174.1">DRAWN</text>
<text x="177.3" y="178.1">CHECKED</text>
<text x="177.4" y="181.7">ENG APPR.</text>
<text x="177.4" y="185.5">MFG APPR.</text>
<text x="144.1" y="189.8">MATERIAL</text>
<text x="177.5" y="189.3">Q.A.</text>
<text x="144.1" y="196.2">FINISH</text>
<text x="177.5" y="192.8">COMMENTS:</text>
<text x="211.9" y="198.3">SIZE</text>
<text x="216.9" y="198.4">DWG. NO.</text>
<text x="264.6" y="198.5">REV.</text>
<text x="211.8" y="204.9">SCALE:1:5</text>
<text x="223.7" y="205">WEIGHT:</text>
</g>
<text font-size="1.7" fill="#808080" x="253.2" y="204.9">SHEET 1 OF 1</text>
</svg>
